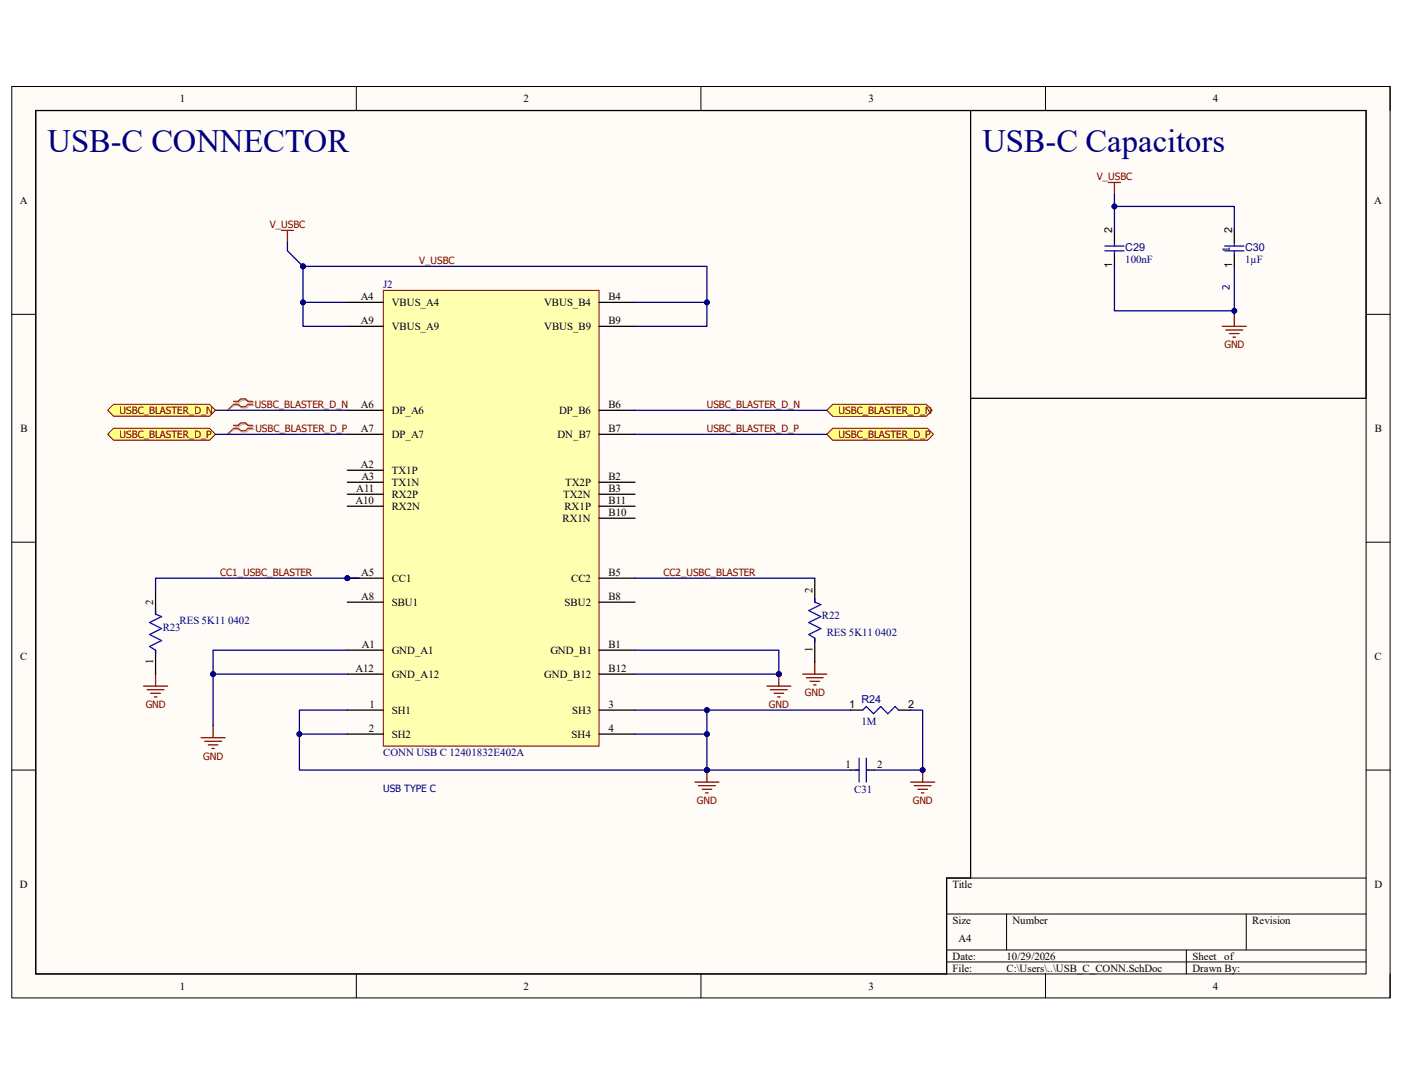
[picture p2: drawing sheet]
<svg xmlns="http://www.w3.org/2000/svg" width="279mm" height="216mm" viewBox="0 0 279 216" stroke-linecap="round" stroke-linejoin="round" font-family="sans-serif">
<path d="M2.3 17.2h274.7v181.6h-274.7z" fill-rule="evenodd" fill="#fffcf8"/>
<path d="M2.3 17.2h274.7v181.6h-274.7z" fill="none" stroke="#000" stroke-width=".2"/>
<path d="M7.1 22h265.1v172h-265.1z" fill-rule="evenodd" fill="#fffcf8"/>
<g fill="none" stroke="#000" stroke-width=".2">
<path d="M2.3 17.2h4.8M71 17.2v4.8M139.7 17.2v4.8M208.4 17.2v4.8M272.2 17.2h4.8v4.8M7.1 22h265.1v172h-265.1zM2.3 62.6h4.8M272.2 62.6h4.8M2.3 108h4.8M272.2 108h4.8M2.3 153.4h4.8M272.2 153.4h4.8"/>
<path d="M272.2 174.9h-83.6v19.1M71 194v4.8M139.7 194v4.8M188.6 182h83.6M188.6 189.2h83.6M188.6 191.6h83.6M200.6 182v7.2M208.4 194v4.8M236.4 189.2v4.8M248.4 182v7.2M277 194v4.8"/>
</g>
<g fill="none" stroke="#800000" stroke-width=".25">
<path d="M152.8 136.7h4.8M153.5 137.4h3.4M154.3 138.1h1.9M155 138.8h.4M155.2 134.3v2.4M160 134.3h4.8M160.7 135h3.3M161.4 135.7h1.9M162.1 136.4h.5M162.4 131.9v2.4M40.1 146.9h4.8M40.8 147.6h3.3"/>
<path d="M41.5 148.4h1.9M42.2 149.1h.5M42.5 144.5v2.4"/>
</g>
<circle cx="155.2" cy="134.3" r=".48" fill="#000080"/>
<circle cx="155.2" cy="134.3" r=".48" fill="none" stroke="#000080" stroke-width=".2"/>
<path d="M243.6 65h4.8M244.3 65.7h3.3M245 66.4h1.9M245.7 67.2h.5M246 62.6v2.4" fill="none" stroke="#800000" stroke-width=".25"/>
<path d="M164.8 81.7l1.2-1.2h18.6l1.2 1.2-1.2 1.2h-18.6z" fill-rule="evenodd" fill="#ffff80"/>
<path d="M164.8 81.7l1.2-1.2h18.6l1.2 1.2-1.2 1.2h-18.6z" fill="none" stroke="#800000" stroke-width=".2"/>
<path d="M164.8 86.5l1.2-1.2h18.8l1.2 1.2-1.2 1.2h-18.8z" fill-rule="evenodd" fill="#ffff80"/>
<path d="M164.8 86.5l1.2-1.2h18.8l1.2 1.2-1.2 1.2h-18.8z" fill="none" stroke="#800000" stroke-width=".2"/>
<path d="M22.6 80.5h19.2l1.1 1.2-1.1 1.2h-19.2l-1.2-1.2z" fill-rule="evenodd" fill="#ffff80"/>
<path d="M22.6 80.5h19.2l1.1 1.2-1.1 1.2h-19.2l-1.2-1.2z" fill="none" stroke="#800000" stroke-width=".2"/>
<path d="M22.6 85.3h19.2l1.1 1.2-1.1 1.2h-19.2l-1.1-1.2z" fill-rule="evenodd" fill="#ffff80"/>
<path d="M22.6 85.3h19.2l1.1 1.2-1.1 1.2h-19.2l-1.1-1.2z" fill="none" stroke="#800000" stroke-width=".2"/>
<path d="M138.5 155.8h4.8M139.2 156.5h3.3M139.9 157.2h1.9M140.6 157.9h.5M140.9 153.4v2.4" fill="none" stroke="#800000" stroke-width=".25"/>
<circle cx="140.9" cy="153.4" r=".48" fill="#000080"/>
<circle cx="140.9" cy="153.4" r=".48" fill="none" stroke="#000080" stroke-width=".2"/>
<path d="M181.5 155.8h4.8M182.2 156.5h3.3M182.9 157.2h1.9M183.6 157.9h.5M183.9 153.4v2.4" fill="none" stroke="#800000" stroke-width=".25"/>
<circle cx="183.9" cy="153.4" r=".48" fill="#000080"/>
<circle cx="183.9" cy="153.4" r=".48" fill="none" stroke="#000080" stroke-width=".2"/>
<path d="M220.9 36.3h2.4M222.1 36.3v2.4M56.1 45.9h2.4M57.3 45.9v2.4M28.6 136.7h4.8M29.3 137.4h3.4M30.1 138.1h1.9M30.8 138.8h.4M31 134.3v2.4" fill="none" stroke="#800000" stroke-width=".25"/>
<path d="M46.8 84.9h.9l.5-.4h1l.4 .4h1M46.8 85.5h.9l.5 .5h1l.4-.5h1M46.8 80.2h.9l.5-.5h1l.4 .5h1M46.8 80.8h.9l.5 .4h1l.4-.4h1" fill="none" stroke="#d0a19e" stroke-width=".25"/>
<path d="M46.8 85.5l-1.5 1M46.8 80.8l-1.5 .9" fill="none" stroke="#d0a19e" stroke-width=".2"/>
<path d="M46.5 79.9h1l.5-.5h.9l.5 .5h1M46.5 84.7h1l.5-.5h.9l.5 .5h1M46.5 85.3h1l.5 .5h.9l.5-.5h1M46.5 80.5h1l.5 .5h.9l.5-.5h1" fill="none" stroke="#f00" stroke-width=".25"/>
<path d="M46.5 85.3l-1.2 1.2M46.5 80.5l-1.2 1.2" fill="none" stroke="#f00" stroke-width=".2"/>
<path d="M222.1 45.9v2.4M222.1 50.7v2.4M246 45.9v2.4M246 50.7v2.4M31 117.5v4.8M162.4 115.2v4.7M31 129.5v4.8M162.4 127.1v4.8M169.5 153.4h1.7M172.9 153.4h1.4" fill="none" stroke="#000" stroke-width=".25"/>
<g fill="none" stroke="#00f" stroke-width=".25">
<path d="M220.2 49h3.8M220.2 50h3.8M222.1 48.3v.7M222.1 50v.7M244.1 49h3.8M244.1 50h3.8M246 48.3v.7M246 50v.7M162.4 119.2v.7l1.2 .5-2.4 1.2 2.4 1.2-2.4 1.2 2.4 1.2-2.4 1.2 1.2 .7v.7M31 121.6v.7l1.2 .5-2.4 1.2 2.4 1.2-2.4 1.2 2.4 1.2-2.4 1.2 1.2 .7v.7M170.5 153.4h.7M171.2 151v4.8"/>
<path d="M172.6 151v4.8M172.9 153.4h.2"/>
</g>
<circle cx="69.2" cy="115.2" r=".48" fill="#000080"/>
<circle cx="69.2" cy="115.2" r=".48" fill="none" stroke="#000080" stroke-width=".2"/>
<path d="M76.4 57.8h43v90.8h-43z" fill-rule="evenodd" fill="#ffffb0"/>
<path d="M76.4 57.8h43v90.8h-43z" fill="none" stroke="#800000" stroke-width=".2"/>
<g fill="none" stroke="#000" stroke-width=".25">
<path d="M69.2 60.2h7.2M69.2 65h7.2M119.4 60.2h7.1M119.4 65h7.1M69.2 81.7h7.2M69.2 86.5h7.2M69.2 96h7.2M69.2 98.4h7.2M69.2 93.7h7.2M119.4 81.7h7.1M119.4 86.5h7.1M119.4 96h7.1"/>
<path d="M119.4 98.4h7.1M69.2 100.8h7.2M69.2 115.2h7.2M119.4 100.8h7.1M119.4 103.2h7.1M119.4 115.2h7.1M119.4 119.9h7.1M119.4 129.5h7.1M119.4 134.3h7.1M119.4 141.4h7.1M119.4 146.2h7.1"/>
</g>
<circle cx="69.2" cy="115.2" r=".48" fill="#000080"/>
<circle cx="69.2" cy="115.2" r=".48" fill="none" stroke="#000080" stroke-width=".2"/>
<path d="M69.2 119.9h7.2M69.2 129.5h7.2M69.2 134.3h7.2M69.2 141.4h7.2M69.2 146.2h7.2M169.5 141.4h2.4M179.1 141.4h2.4" fill="none" stroke="#000" stroke-width=".25"/>
<path d="M171.9 141.4l.7-.7 1.5 1.5 1.4-1.5 1.4 1.5 1.5-1.5 .7 .7" fill="none" stroke="#00f" stroke-width=".25"/>
<path d="M222.1 38.7v2.4M42.9 81.7h26.3M42.9 86.5h26.3" fill="none" stroke="#000080" stroke-width=".25"/>
<circle cx="222.1" cy="41.1" r=".48" fill="#000080"/>
<circle cx="222.1" cy="41.1" r=".48" fill="none" stroke="#000080" stroke-width=".2"/>
<path d="M57.3 48.3v1.7l3.1 3.1" fill="none" stroke="#000080" stroke-width=".25"/>
<circle cx="60.4" cy="53.1" r=".48" fill="#000080"/>
<circle cx="60.4" cy="53.1" r=".48" fill="none" stroke="#000080" stroke-width=".2"/>
<path d="M42.5 134.3h26.7" fill="none" stroke="#000080" stroke-width=".25"/>
<circle cx="42.5" cy="134.3" r=".48" fill="#000080"/>
<circle cx="42.5" cy="134.3" r=".48" fill="none" stroke="#000080" stroke-width=".2"/>
<path d="M60.4 60.2h8.8" fill="none" stroke="#000080" stroke-width=".25"/>
<circle cx="60.4" cy="60.2" r=".48" fill="#000080"/>
<circle cx="60.4" cy="60.2" r=".48" fill="none" stroke="#000080" stroke-width=".2"/>
<path d="M126.5 134.3h28.7" fill="none" stroke="#000080" stroke-width=".25"/>
<circle cx="155.2" cy="134.3" r=".48" fill="#000080"/>
<circle cx="155.2" cy="134.3" r=".48" fill="none" stroke="#000080" stroke-width=".2"/>
<path d="M69.2 129.5h-26.7v15" fill="none" stroke="#000080" stroke-width=".25"/>
<circle cx="42.5" cy="134.3" r=".48" fill="#000080"/>
<circle cx="42.5" cy="134.3" r=".48" fill="none" stroke="#000080" stroke-width=".2"/>
<path d="M60.4 53.1v11.9h8.8" fill="none" stroke="#000080" stroke-width=".25"/>
<circle cx="60.4" cy="53.1" r=".48" fill="#000080"/>
<circle cx="60.4" cy="53.1" r=".48" fill="none" stroke="#000080" stroke-width=".2"/>
<circle cx="60.4" cy="60.2" r=".48" fill="#000080"/>
<circle cx="60.4" cy="60.2" r=".48" fill="none" stroke="#000080" stroke-width=".2"/>
<path d="M126.5 129.5h28.7v4.8" fill="none" stroke="#000080" stroke-width=".25"/>
<circle cx="155.2" cy="134.3" r=".48" fill="#000080"/>
<circle cx="155.2" cy="134.3" r=".48" fill="none" stroke="#000080" stroke-width=".2"/>
<path d="M140.9 153.4h28.6" fill="none" stroke="#000080" stroke-width=".25"/>
<circle cx="140.9" cy="153.4" r=".48" fill="#000080"/>
<circle cx="140.9" cy="153.4" r=".48" fill="none" stroke="#000080" stroke-width=".2"/>
<path d="M222.1 53.1v8.8h23.9" fill="none" stroke="#000080" stroke-width=".25"/>
<circle cx="246" cy="61.9" r=".48" fill="#000080"/>
<circle cx="246" cy="61.9" r=".48" fill="none" stroke="#000080" stroke-width=".2"/>
<path d="M222.1 45.9v-4.8h23.9v4.8" fill="none" stroke="#000080" stroke-width=".25"/>
<circle cx="222.1" cy="41.1" r=".48" fill="#000080"/>
<circle cx="222.1" cy="41.1" r=".48" fill="none" stroke="#000080" stroke-width=".2"/>
<path d="M246 53.1v9.5" fill="none" stroke="#000080" stroke-width=".25"/>
<circle cx="246" cy="61.9" r=".48" fill="#000080"/>
<circle cx="246" cy="61.9" r=".48" fill="none" stroke="#000080" stroke-width=".2"/>
<path d="M126.5 60.2h14.4" fill="none" stroke="#000080" stroke-width=".25"/>
<circle cx="140.9" cy="60.2" r=".48" fill="#000080"/>
<circle cx="140.9" cy="60.2" r=".48" fill="none" stroke="#000080" stroke-width=".2"/>
<path d="M60.4 53.1h80.5v11.9h-14.4" fill="none" stroke="#000080" stroke-width=".25"/>
<circle cx="140.9" cy="60.2" r=".48" fill="#000080"/>
<circle cx="140.9" cy="60.2" r=".48" fill="none" stroke="#000080" stroke-width=".2"/>
<circle cx="60.4" cy="53.1" r=".48" fill="#000080"/>
<circle cx="60.4" cy="53.1" r=".48" fill="none" stroke="#000080" stroke-width=".2"/>
<path d="M126.5 81.7h38.3M126.5 86.5h38.3M71.6 115.2h-40.6v2.3" fill="none" stroke="#000080" stroke-width=".25"/>
<circle cx="69.2" cy="115.2" r=".48" fill="#000080"/>
<circle cx="69.2" cy="115.2" r=".48" fill="none" stroke="#000080" stroke-width=".2"/>
<path d="M126.5 115.2h35.9M69.2 141.4h-9.5v4.8" fill="none" stroke="#000080" stroke-width=".25"/>
<circle cx="59.7" cy="146.2" r=".48" fill="#000080"/>
<circle cx="59.7" cy="146.2" r=".48" fill="none" stroke="#000080" stroke-width=".2"/>
<path d="M69.2 146.2h-9.5v7.2h81.2" fill="none" stroke="#000080" stroke-width=".25"/>
<circle cx="59.7" cy="146.2" r=".48" fill="#000080"/>
<circle cx="59.7" cy="146.2" r=".48" fill="none" stroke="#000080" stroke-width=".2"/>
<circle cx="140.9" cy="153.4" r=".48" fill="#000080"/>
<circle cx="140.9" cy="153.4" r=".48" fill="none" stroke="#000080" stroke-width=".2"/>
<path d="M126.5 146.2h14.4v7.2" fill="none" stroke="#000080" stroke-width=".25"/>
<circle cx="140.9" cy="146.2" r=".48" fill="#000080"/>
<circle cx="140.9" cy="146.2" r=".48" fill="none" stroke="#000080" stroke-width=".2"/>
<circle cx="140.9" cy="153.4" r=".48" fill="#000080"/>
<circle cx="140.9" cy="153.4" r=".48" fill="none" stroke="#000080" stroke-width=".2"/>
<path d="M140.9 141.4v4.8" fill="none" stroke="#000080" stroke-width=".25"/>
<circle cx="140.9" cy="146.2" r=".48" fill="#000080"/>
<circle cx="140.9" cy="146.2" r=".48" fill="none" stroke="#000080" stroke-width=".2"/>
<circle cx="140.9" cy="141.4" r=".48" fill="#000080"/>
<circle cx="140.9" cy="141.4" r=".48" fill="none" stroke="#000080" stroke-width=".2"/>
<path d="M126.5 141.4h43" fill="none" stroke="#000080" stroke-width=".25"/>
<circle cx="140.9" cy="141.4" r=".48" fill="#000080"/>
<circle cx="140.9" cy="141.4" r=".48" fill="none" stroke="#000080" stroke-width=".2"/>
<path d="M181.5 141.4h2.4v12h-9.6" fill="none" stroke="#000080" stroke-width=".25"/>
<circle cx="183.9" cy="153.4" r=".48" fill="#000080"/>
<circle cx="183.9" cy="153.4" r=".48" fill="none" stroke="#000080" stroke-width=".2"/>
<path d="M193.4 22v152.9h-4.8v19.1h-181.5v-172h265.1v57.3h-78.8" fill="none" stroke="#000" stroke-width=".25"/>
<g font-size="6.5" fill="#000080">
<text x="9.5" y="30.2">USB-C CONNECTOR</text>
<text x="195.8" y="30.2">USB-C Capacitors</text>
</g>
<g font-size="2.2">
<text x="35.9" y="20.4">1</text>
<text x="104.4" y="20.4">2</text>
<text x="173.1" y="20.4">3</text>
<text x="241.7" y="20.4">4</text>
<text x="3.9" y="40.6">A</text>
<text x="273.9" y="40.6">A</text>
<text x="221.6" y="46.4" transform="rotate(-90 221.6 46.4)">2</text>
<text x="245.5" y="46.4" transform="rotate(-90 245.5 46.4)">2</text>
<text x="221.6" y="53.4" transform="rotate(-90 221.6 53.4)">1</text>
<text x="245.5" y="53.4" transform="rotate(-90 245.5 53.4)">1</text>
<text x="71.9" y="59.8">A4</text>
<text x="121.3" y="59.8">B4</text>
<text x="71.9" y="64.6">A9</text>
<text x="78.1" y="61">VBUS_A4</text>
<text x="78.1" y="65.7">VBUS_A9</text>
<text x="108.4" y="61">VBUS_B4</text>
<text x="108.5" y="65.7">VBUS_B9</text>
<text x="121.3" y="64.6">B9</text>
<text x="71.9" y="81.3">A6</text>
<text x="78.1" y="82.5">DP_A6</text>
<text x="111.4" y="82.5">DP_B6</text>
<text x="121.3" y="81.3">B6</text>
<text x="4.1" y="86">B</text>
<text x="71.9" y="86">A7</text>
<text x="78.1" y="87.2">DP_A7</text>
<text x="111.1" y="87.2">DN_B7</text>
<text x="121.3" y="86">B7</text>
<text x="274" y="86">B</text>
<text x="71.9" y="93.2">A2</text>
<text x="72" y="95.6">A3</text>
<text x="78.1" y="94.4">TX1P</text>
<text x="121.3" y="95.6">B2</text>
<text x="70.8" y="100.4">A10</text>
<text x="71" y="98">A11</text>
<text x="78.1" y="96.8">TX1N</text>
<text x="78.1" y="99.2">RX2P</text>
<text x="78.1" y="101.6">RX2N</text>
<text x="112.2" y="99.2">TX2N</text>
<text x="112.5" y="101.6">RX1P</text>
<text x="112.6" y="96.8">TX2P</text>
<text x="121.3" y="98">B3</text>
<text x="121.3" y="100.4">B11</text>
<text x="112.1" y="104">RX1N</text>
<text x="121.3" y="102.7">B10</text>
<text x="72" y="114.7">A5</text>
<text x="72" y="119.5">A8</text>
<text x="78.1" y="115.9">CC1</text>
<text x="113.8" y="115.9">CC2</text>
<text x="121.3" y="114.7">B5</text>
<text x="121.3" y="119.5">B8</text>
<text x="161.9" y="118" transform="rotate(-90 161.9 118)">2</text>
<text x="30.5" y="120.4" transform="rotate(-90 30.5 120.4)">2</text>
<text x="78.1" y="120.6">SBU1</text>
<text x="112.5" y="120.6">SBU2</text>
<text x="4" y="131.4">C</text>
<text x="72.1" y="129">A1</text>
<text x="78.1" y="130.2">GND_A1</text>
<text x="109.7" y="130.2">GND_B1</text>
<text x="121.3" y="129">B1</text>
<text x="161.9" y="129.8" transform="rotate(-90 161.9 129.8)">1</text>
<text x="273.9" y="131.4">C</text>
<text x="30.5" y="132.2" transform="rotate(-90 30.5 132.2)">1</text>
<text x="70.8" y="133.8">A12</text>
<text x="78.1" y="135">GND_A12</text>
<text x="108.5" y="135">GND_B12</text>
<text x="121.3" y="133.8">B12</text>
<text x="73.7" y="141">1</text>
<text x="78.1" y="142.2">SH1</text>
<text x="114" y="142.2">SH3</text>
<text x="121.3" y="141">3</text>
<text x="169.2" y="141">1</text>
<text x="181" y="141">2</text>
<text x="73.5" y="145.8">2</text>
<text x="78.1" y="146.9">SH2</text>
<text x="113.9" y="146.9">SH4</text>
<text x="121.3" y="145.8">4</text>
<text x="168.5" y="152.9">1</text>
<text x="174.8" y="152.9">2</text>
<text x="4" y="176.8">D</text>
<text x="189.8" y="176.8">Title</text>
<text x="273.9" y="176.8">D</text>
<text x="189.8" y="184">Size</text>
<text x="201.8" y="184">Number</text>
<text x="249.6" y="184">Revision</text>
<text x="189.8" y="191.1">Date:</text>
<text x="191" y="187.5">A4</text>
<text x="200.6" y="191.1">10/29/2026</text>
<text x="237.6" y="191.1">Sheet of</text>
<text x="35.9" y="197.1">1</text>
<text x="104.4" y="197.1">2</text>
<text x="173.1" y="197.1">3</text>
<text x="189.8" y="193.5">File:</text>
<text x="200.6" y="193.5">C:\Users\..\USB_C_CONN.SchDoc</text>
<text x="237.6" y="193.5">Drawn By:</text>
<text x="241.7" y="197.1">4</text>
</g>
<g font-size="2.2" fill="#000080">
<text x="224.2" y="52.4">100nF</text>
<text x="224.2" y="50">C29</text>
<text x="248.1" y="52.4">1µF</text>
<text x="248.1" y="50">C30</text>
<text x="76.4" y="57.4">J2</text>
<text x="32.4" y="125.7">R23</text>
<text x="35.8" y="124.2">RES 5K11 0402</text>
<text x="163.8" y="123.3">R22</text>
<text x="164.8" y="126.7">RES 5K11 0402</text>
<text x="171.7" y="140">R24</text>
<text x="171.7" y="144.3">1M</text>
<text x="76.4" y="150.5">CONN USB C 12401832E402A</text>
<text x="170.2" y="157.9">C31</text>
</g>
<g font-size="2" fill="#800000">
<text x="218.6" y="35.9">V_USBC</text>
<text x="53.8" y="45.5">V_USBC</text>
<text x="83.5" y="52.7">V_USBC</text>
<text x="244" y="69.4">GND</text>
<text x="23.8" y="82.5">USBC_BLASTER_D_N</text>
<text x="50.8" y="81.3">USBC_BLASTER_D_N</text>
<text x="140.8" y="81.3">USBC_BLASTER_D_N</text>
<text x="167.1" y="82.5">USBC_BLASTER_D_N</text>
<text x="23.8" y="87.3">USBC_BLASTER_D_P</text>
<text x="50.9" y="86.1">USBC_BLASTER_D_P</text>
<text x="140.8" y="86.1">USBC_BLASTER_D_P</text>
<text x="167.1" y="87.3">USBC_BLASTER_D_P</text>
<text x="43.9" y="114.8">CC1_USBC_BLASTER</text>
<text x="132.2" y="114.8">CC2_USBC_BLASTER</text>
<text x="29" y="141">GND</text>
<text x="153.2" y="141">GND</text>
<text x="160.4" y="138.6">GND</text>
<text x="40.5" y="151.3">GND</text>
<text x="138.9" y="160.1">GND</text>
<text x="181.9" y="160.1">GND</text>
</g>
<g font-size="2" fill="#000080">
<text x="245.1" y="50.2" transform="rotate(-90 245.1 50.2)">1</text>
<text x="245.1" y="57.8" transform="rotate(-90 245.1 57.8)">2</text>
<text x="76.4" y="157.7">USB TYPE C</text>
</g>
</svg>
